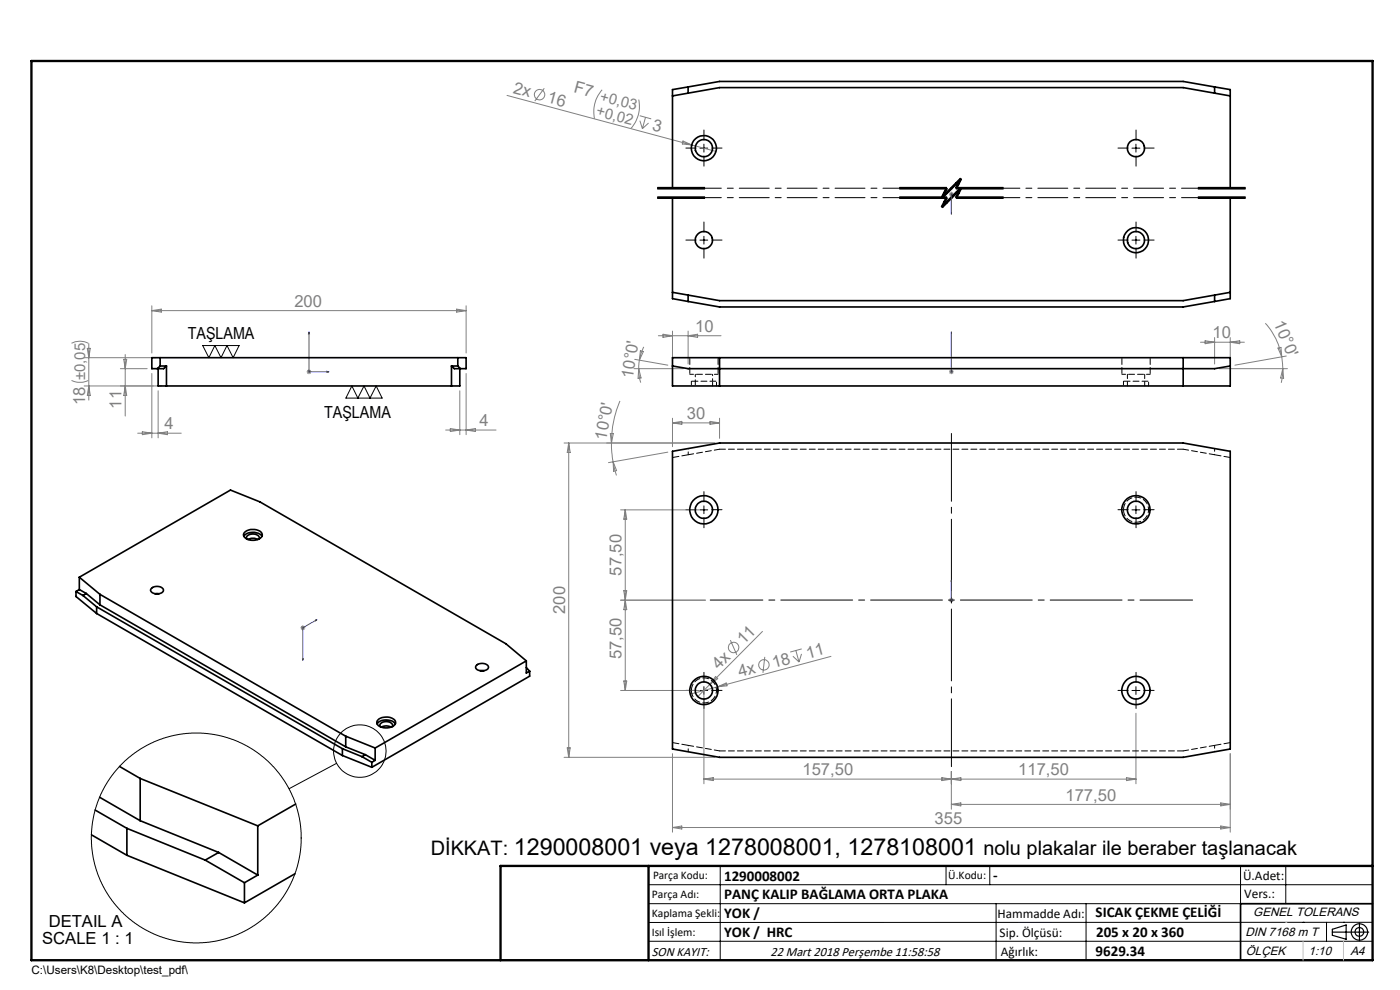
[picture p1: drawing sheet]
<svg xmlns="http://www.w3.org/2000/svg" width="297mm" height="210mm" viewBox="0 0 297 210" stroke-linecap="round" stroke-linejoin="round" font-family="sans-serif">
<g fill="none" stroke="#808080" stroke-width=".21">
<path d="M115.5 18.7l-2 2.7M127.7 19a7.1 7.1 0 0 0-1.6 6.2M107.6 20.2l39.2 10.6M135.5 21.1a6.9 6.9 0 0 1-1.7 6.1M135.7 24.5l2.4 .7M135.7 25.6l.6 1.7M136.9 24.9l-.6 2.4M137.6 26.1l-1.3 1.2M144.9 29.9l1.9 .9-2.1-.3zM146.8 30.8l5.1 1.3M201.3 41.2h1M201.5 40.8l.7 .7"/>
<path d="M201.8 40.7v1M202.2 40.8l-.7 .7M15.2 72.8a3.9 3.9 0 0 1 3.5 0M17.9 75.9h15.1M18.5 73.9h.7l-.4 2zM18.8 72.9v12M25.5 78.2h5.7M26.2 76.2h.7l-.3 2zM26.6 75.2v13.1M32.2 64.9v10M32.2 65.9h66.7M32.2 65.9l2-.3v.6z"/>
<path d="M32.2 79.2v13.7M65.1 78.9h.9M65.2 78.5l.7 .7M65.5 78.4v1M65.9 78.5l-.7 .7M96.9 65.6l2 .3-2 .3zM98.9 64.9v10M98.9 79.2v13M134.5 78.2h10.5M134.7 76.2l7 1.3M135.5 78.2v1.1l.4 1.9M135.5 78.2l.5 2h-.6z"/>
<path d="M135.6 76.4l-.1 1.8M135.9 74.4l.6 .2-.9 1.8zM136.6 73.6l-.6 1.4-.4 1.4M139.7 71.2h13.3M140.7 70.9l2 .3-2 .4zM142.7 70.2v6.4M146 70.2v7M146 71.2l2-.3v.7zM201.3 78.9h1M201.5 78.5l.7 .7M201.8 78.4v1M202.2 78.5l-.7 .7"/>
<path d="M254.7 72.6h9.3M255.7 72.3l2 .3-2 .3zM257.7 71.6v5.6M258.7 78.2h14.4M261 71.6v5M261 72.6l2-.3v.6zM268.4 68.6a14.1 14.1 0 0 1 3.5 7.1M271.1 73.8l.6-.1 .2 2zM271.9 75.7l.2 2.5M272.1 78.2l.2 2h-.6zM272.1 78.2l-.3 3M272.9 75.5l-10.9 2"/>
<path d="M15.2 80.7a4.3 4.3 0 0 0 3.5 0M17.9 81.9h16.4M18.8 81.9l.4 2h-.7zM26.6 81.9l.3 2h-.7zM29.2 91.9h9.3M30.2 91.6l2 .3-2 .3zM33.5 82.9v10M33.5 91.9l2-.3v.6zM94.5 91.2h10.7M95.5 90.9l2 .3-2 .3zM97.5 82.9v9.3M98.9 91.2l2-.3v.6z"/>
<path d="M119.7 94h32M120.7 94v66.6M120.7 94l.3 2h-.7zM129.5 92h.6l-.4 2zM129.7 94l.1 2 .3 2M130.1 98l.7 1.8-.6 .2zM130.1 98l.7 2.9M131.5 85l-.2 .7a22.9 22.9 0 0 0-1.6 8.3M141.7 95.9l-12.6 2.2M142.7 88.7v6M142.7 89.7l1.9-.3v.6zM142.7 89.7h9.9"/>
<path d="M150.6 89.4l2 .3-2 .3zM152.6 88.7v4.3M131.7 108.2h16.6M132.6 108.2v38.3M132.6 108.2l.4 1.9h-.7zM63.7 133.2h1.1M63.9 132.8l.7 .7M64.2 132.6v1.1M64.6 132.8l-.7 .7M131.7 127.3h17.9M132.3 125.3l.7 4h-.7l.7-4zM154.9 135.8l1.4 3.1"/>
<path d="M161.7 133.9l-11.1 11.3M162.2 139.3l-.3 3.4M168.2 139.2l1.3 1.2M168.8 138l.7 2.4M170 138.7l-.5 1.7M170.1 137.6l-2.5 .7M176.3 139.2l-29.9 8M201.3 127.3h1M201.5 127l.7 .7M201.8 126.8v1M202.2 127l-.7 .7M120.3 158.6h.7l-.3 2z"/>
<path d="M131.7 146.5h16.6M132.3 144.5h.7l-.4 2zM142.7 159.9v16.6M149.3 147.5v18.8M150.6 145.2l-2.6 2.6M151.8 143.5l.5 .5-1.7 1.2zM152.2 145.7l1.9-.8 .1 .6zM241 151.3v15M261 159.9v16.6M119.7 160.6h32M142.7 175.5h118.3M142.7 175.5l1.9-.3v.7z"/>
<path d="M149.3 165.3h91.7M149.3 165.3l2-.3v.6zM199.8 165v.6l4-.6v.6zM201.8 163.6v8.1M201.8 170.6h59.2M201.8 170.6l2-.3v.6zM239 165l2 .3-2 .3zM259 170.3l2 .3-2 .3zM259 175.2l2 .3-2 .4z"/>
<circle cx="114.5" cy="20.1" r="1.09"/>
<circle cx="155.6" cy="137.3" r="1.1"/>
<circle cx="162.1" cy="141" r="1.1"/>
</g>
<g fill="none" stroke="#000" stroke-width=".21">
<path d="M139.5 39.9h10M139.5 39.7h10M148.5 31.4h1.6M149.3 30.6v1.7M190.8 39.9h10l-1 2 4-4-1 2h10M190.8 39.7h10M200.7 39.8l-1 2M202.8 39.7h10M203.7 39.8l-1 2M203.7 37.8l-1 2M203.7 39.8l-4 4M203.7 37.8l-4 4"/>
<path d="M240.1 31.4h1.7M241 30.6v1.7M254.2 39.9h10M254.2 39.7h10M139.5 41.9h10M139.5 41.7h10M139.5 42.1h10M139.5 40.1h10M148.5 50.9h1.6M149.3 50.1v1.7M190.8 41.9h10l-1 2 4-4-1 2h10M190.8 41.7h10"/>
<path d="M190.8 42.1h10M190.8 40.1h10M200.7 41.8l-1 2M201 42l-1 2M201 40l-1 2M202.8 42.1h10zM202.8 41.7h10M202.8 40.1h10M203 40l1-2-4 4.1M204 40.1l-4 4M204 40l-1 2M240.1 50.9h1.7"/>
<path d="M241 50.1v1.7M254.2 41.9h10M254.2 41.7h10M254.2 42.1h10M254.2 40.1h10M43 73.3h7.7l-1.2 2.6-1.3-2.6-1.3 2.6-1.3-2.6-1.3 2.6zM74.6 81.9l1.3 2.5 1.3-2.5 1.3 2.5 1.3-2.5 1.3 2.5h-7.7zM148.5 108.2h1.6M149.3 107.3v1.7M240.1 108.2h1.7M241 107.3v1.7M148.5 146.5h1.6"/>
<path d="M149.3 145.7v1.6M240.1 146.5h1.7M241 145.7v1.6M71.4 161.9l-10.1 5.4M137.6 187.7h153.6M137.6 191.7h153.6M137.6 199.7h153.6M152.8 183.7v20M200.7 183.7v4M210 183.7v4M211.3 191.7v12M230.4 191.7v12"/>
<path d="M263.2 183.7v20M272.8 183.7v8M276.4 195.6h.1M281.4 195.6v4.1M285 195.6h.1M291.2 195.6l-153.6 .1"/>
<circle cx="76.3" cy="159.3" r="5.6"/>
</g>
<g fill="none" stroke="#000" stroke-width=".25">
<path d="M282.6 197.7h7.8M282.6 197.1l3-.9v3l-3-.8zM288.4 195.8v3.8M106.2 203.7h185"/>
<circle cx="288.4" cy="197.7" r="1.74"/>
<circle cx="288.4" cy="197.7" r=".93"/>
</g>
<g fill="none" stroke="#00f" stroke-width=".21">
<path d="M201.8 45.4v-.4v.4M201.8 41.1v.2zM201.8 41.2h.1M201.8 41.2v4.2M65.5 70.4l.2 .4h-.3zM65.5 70.4v8.5h4.3M69.4 78.8l.4 .1-.4 .1zM201.8 78.8v.2zM201.8 70.4v.4v-.4M201.8 78.9h.1M201.8 70.4v8.5M64.2 139.8l.1-.1-.1 .4z"/>
<path d="M67 131.5l.2-.1-.2 .3zM67.2 131.4l-3 1.8v6.9M201.8 123.1v.4v-.4M201.8 127.2v.2zM201.8 127.3h.1M201.8 123.1v4.2"/>
</g>
<g fill="none" stroke="#000" stroke-width=".21" stroke-dasharray="15.2 1.3 1.3 1.3">
<path d="M147.7 31.4h-2.2M149.3 29.7v-2.1M149.3 33.1v2.1M151 31.4h2.2M239.3 31.4h-2.1M241 29.7v-2.1M241 33.1v2.1M242.7 31.4h2.1M147.7 50.9h-2.2M149.3 49.3v-2.2M149.3 52.6v2.2M151 50.9h2.2"/>
<path d="M239.3 50.9h-2.1M241 49.3v-2.2M241 52.6v2.2M242.7 50.9h2.1M147.7 108.1h-2.2M149.3 106.5v-2.2M149.3 109.8v2.2M151 108.1h2.2M239.3 108.1h-2.1M241 106.5v-2.2M241 109.8v2.2M242.7 108.1h2.1"/>
<path d="M147.7 146.5h-2.2M149.3 144.8v-2.2M149.3 148.1v2.2M151 146.5h2.2M239.3 146.5h-2.1M241 144.8v-2.2M241 148.1v2.2M242.7 146.5h2.1"/>
</g>
<path d="M201.8 92v70.6" fill="none" stroke="#000" stroke-width=".21" stroke-dasharray="15.2 1.3 1.3 1.3" stroke-dashoffset=".9"/>
<path d="M253 127.3h-102.3" fill="none" stroke="#000" stroke-width=".21" stroke-dasharray="15.2 1.3 1.3 1.3" stroke-dashoffset="4.1"/>
<path d="M200.8 39.9h-61.3M264.2 39.9h-61.4M200.8 41.9h-61.3M264.2 41.9h-61.4" fill="none" stroke="#000" stroke-width=".21" stroke-dasharray="6.3 1.3 1.3 1.3" stroke-dashoffset="3"/>
<path d="M201.8 39.9l-2 2M202.8 39.9l1-2M203.8 39.9l-2 2M203.8 37.9l-2 2M199.8 43.9l1-2M199.8 41.9l1-2M201.8 41.9l-2 2M202.8 41.9l1-2" fill="none" stroke="#000" stroke-width=".21" stroke-dasharray="6.3 1.3 1.3 1.3"/>
<path d="M291.2 191.7h-28v12" fill="none" stroke="#000" stroke-width=".35"/>
<path d="M6.7 12.9h284.5v190.8h-284.5zM137.6 183.7v20M291.2 183.7h-185v20" fill="none" stroke="#000" stroke-width=".5"/>
<path d="M276.4 199.7v4M285 199.7v4" fill="none" stroke="#c0c0c0" stroke-width=".21"/>
<path d="M272.8 195.6h.1" fill="none" stroke="#c0c0c0" stroke-width=".25"/>
<g fill="#00f">
<path d="M69.4 78.8l.4 .1-.4 .1zM65.5 70.4l.2 .4h-.3z"/>
<path d="M201.8 123.1v.4zM201.8 127.2v.2z"/>
<path d="M201.8 45v.4zM201.8 41.1v.2z"/>
<path d="M201.8 78.8v.2zM201.8 70.4v.4z"/>
<path d="M67 131.5v.2l.2-.3zM64.2 139.8v.3l.1-.4zM-.1 71.3v.3zM-.1 79.6v.4z"/>
</g>
<g fill="none" stroke="#000" stroke-width=".35">
<path d="M146 18.4l-3.3 .6v20.9M146 18.4v1.4M146 18.4l6.6-1.1h98.4l6.7 1.1M257.7 18.4l3.3 .6v20.9M257.7 18.4v1.4M142.7 20.3l9.9-1.7h98.4l10 1.7M142.7 41.9v21.5l3.3 .6M261 41.9v21.5l-3.3 .6M33.5 78.2v3.7h64v-3.7M34 77.6h1.3M34 75.9v1.7M34 77.6l-.6 .6"/>
<path d="M35.3 77.6v4.3M35.3 77.6l-.6 .6h-2.5v-2.3h66.7v2.3h-2.5l-.6-.6M95.8 77.6h1.3M95.8 77.6v4.3M97.1 75.9v1.7M97.1 77.6l.6 .6M142.7 62l9.9 1.8h98.4l10-1.8M142.7 75.9h118.3v6h-118.3zM142.7 77.6l3.3 .6h111.7l3.3-.6M146 62.6v1.4M146 64l6.6 1.1h98.4l6.7-1.1M152.6 75.9v6"/>
<path d="M251 75.9v6M257.7 62.6v1.4M142.7 95.7l9.9-1.7h98.4l10 1.7v63.2l-10 1.7h-98.4l-9.9-1.7zM51.7 113.8a2.61 2.61 0 0 1 3.9 0M51.9 113a2.74 2.74 0 0 1 3.7 .1 .98 .98 0 0 1-.9 1.3 2.21 2.21 0 0 1-3.1-1zM52.4 114.3h-.1a1.18 1.18 0 0 1 1.7-1l.6 .2a.57 .57 0 0 1 .3 .8M52.6 114.4a2.32 2.32 0 0 1 2.1 0M16.1 125.5v1l4.4 3.6M16.1 125.5l1.5 .8M16.8 122.4l4.4 3.7M16.8 122.4l32.1-18.4 6.2 2.5 52.2 30.1 4.4 3.6M16.8 125.1l1.5 .8"/>
<path d="M16.8 122.4v2.7M16.8 125.1l-.7 .4M17.6 126.3l2.9 2.4M18.3 125.9l-.7 .4M18.3 125.9l2.9 2.4M20.5 128.7l52.1 30.1M20.5 128.7v1.4M20.5 130.1l52.1 30.2M21.2 126.1l52.1 30.1M21.2 128.3l52.1 30.1M21.2 126.1v2.2M32.1 124.8a1.63 1.63 0 0 1 2.6 .4 1.61 1.61 0 0 1-2.8 0z"/>
<path d="M32.9 125.9h.8M72.6 158.8v1.5M72.6 158.8l4.2 1.7M73.3 156.2l6.3 2.5M73.3 156.2v2.2M73.3 158.4l4.2 1.7M79.6 158.7v2.6M80 153.6a2.61 2.61 0 0 1 3.9 0M80.2 152.7a2.74 2.74 0 0 1 3.7 .2 1.1 1.1 0 0 1-1.3 1.4 2.38 2.38 0 0 1-2.6-.8v-.5zM80.6 154.1a.95 .95 0 0 1 1.3-1 .96 .96 0 0 1 1.3 1M80.9 154.2a2.32 2.32 0 0 1 2.1 0M101.1 141.1a1.67 1.67 0 0 1 2.5 .4 1.66 1.66 0 0 1-2.3 .6 .57 .57 0 0 1-.2-1z"/>
<path d="M101.8 142.3h.9M111.7 140.2l-32.1 18.5M111.7 140.2v2.6l.7-.4M111.7 141.6l.7 .8M112.4 142.4v1l-33.5 19.4M19.4 177.1l7.5 4.3M20.2 171.8l6.7 3.9M21.1 169.1l8.6 5M25.4 162.6l4.3 2.5M26.9 175.7v5.7M26.9 175.7l16.6 6.7M29.7 165.1l25 10.1"/>
<path d="M29.7 165.1v9M29.7 174.1l16.7 6.7M54.7 175.2v10.4M62.7 170.6l-8 4.6M72.6 160.3l6.3 2.5M76.8 160.5l2.1 1.2M77.5 160.1l2.1 1.2M77.5 160.1l-.7 .4M78.9 161.7v1.1M79.6 161.3l-.7 .4M26.9 181.4l25 10.1M43.5 182.4l8.4 4.8"/>
<path d="M46.4 180.8l8.3 4.8M46.4 180.8l-2.9 1.6M51.9 187.2v4.3M54.7 185.6l-2.8 1.6M62.6 185.3l-10.7 6.2"/>
<circle cx="149.3" cy="31.4" r="1.84"/>
<circle cx="149.3" cy="31.4" r="2.67"/>
<circle cx="241" cy="31.4" r="1.83"/>
<circle cx="149.3" cy="50.9" r="1.83"/>
<circle cx="241" cy="50.9" r="2.67"/>
<circle cx="241" cy="50.9" r="1.84"/>
<circle cx="149.3" cy="108.1" r="3"/>
<circle cx="149.3" cy="108.2" r="1.83"/>
<circle cx="241" cy="108.1" r="3"/>
<circle cx="241" cy="108.2" r="1.83"/>
<circle cx="149.3" cy="146.5" r="1.83"/>
<circle cx="149.3" cy="146.5" r="3"/>
<circle cx="241" cy="146.5" r="1.83"/>
<circle cx="241" cy="146.5" r="2.99"/>
</g>
<path d="M146.3 79.4h6M238 79.4h6M146.7 80.9v1M147.5 80.9v1M151.2 81.9v-1M152 81.9v-1M238.3 80.9v1M243.7 81.9v-1" fill="none" stroke="#000" stroke-width=".21" stroke-dasharray="1.3 .6" stroke-dashoffset=".5"/>
<path d="M142.7 97l3.3-.5M152 80.9h-5.3M243.7 80.9h-5.4M257.7 96.5l3.3 .5M238.3 108.1a2.67 2.67 0 0 1 3.9-2.4 2.67 2.67 0 0 1 .5 4.5 2.67 2.67 0 0 1-4.3-1.5l-.1-.6M146 158.1l-3.3-.6M146.7 146.5a2.67 2.67 0 0 1 3.8-2.4 2.67 2.67 0 0 1 .5 4.4 2.67 2.67 0 0 1-4.3-1.5v-.5M261 157.5l-3.3 .6" fill="none" stroke="#000" stroke-width=".21" stroke-dasharray="1.3 .6" stroke-dashoffset="-.1"/>
<path d="M146.3 75.9v3.5M152.3 79.4v-3.5M238 75.9v3.5M244 79.4v-3.5" fill="none" stroke="#000" stroke-width=".21" stroke-dasharray="1.3 .6" stroke-dashoffset="-.2"/>
<path d="M147.5 79.4v1.5M146 96.5v-1.4M151.2 80.9v-1.5M257.7 95.1v1.4M146 159.4v-1.3M257.7 158.1v1.3" fill="none" stroke="#000" stroke-width=".21" stroke-dasharray="1.3 .6" stroke-dashoffset=".7"/>
<path d="M239.2 79.4v2.5M242.8 81.9v-2.5" fill="none" stroke="#000" stroke-width=".21" stroke-dasharray="1.3 .6" stroke-dashoffset=".4"/>
<path d="M152.7 95.3l-6.7 1.2M257.7 96.5l-6.7-1.2M146 158.1l6.7 1.2M251 159.3l6.7-1.2" fill="none" stroke="#000" stroke-width=".21" stroke-dasharray="1.3 .6" stroke-dashoffset=".1"/>
<path d="M251 95.3h-98.3M251 159.3h-98.3" fill="none" stroke="#000" stroke-width=".21" stroke-dasharray="1.3 .6"/>
<circle cx="41.6" cy="177.8" r="22.3" fill="none" stroke="#000" stroke-width=".21"/>
<text font-size="4.9" x="109" y="181.4">1290008001 veya 1278008001, 1278108001</text>
<g font-size="4.2">
<text x="91.4" y="181.4">DİKKAT:</text>
<text x="208.6" y="181.4">nolu plakalar ile beraber taşlanacak</text>
</g>
<g font-size="3.5" fill="#808080">
<text x="108.7" y="19.7" transform="rotate(15 108.7 19.7)">2x</text>
<text x="115.9" y="21.7" transform="rotate(15 115.9 21.7)">16</text>
<text x="121.6" y="19.5" transform="rotate(15 121.6 19.5)">F7 +0,03</text>
<text x="138.2" y="27.6" transform="rotate(15 138.2 27.6)">3</text>
<text x="62.5" y="65.1">200</text>
<text x="147.5" y="70.4">10</text>
<text x="257.2" y="71.8">10</text>
<text x="270.2" y="68.6" transform="rotate(67 270.2 68.6)">10°0'</text>
<text x="134.2" y="80.3" transform="rotate(-81 134.2 80.3)">10°0'</text>
<text x="18.1" y="86" transform="rotate(-90 18.1 86)">18</text>
<text x="25.8" y="86.7" transform="rotate(-90 25.8 86.7)">11</text>
<text x="145.7" y="88.9">30</text>
<text x="34.9" y="91.1">4</text>
<text x="101.7" y="90.4">4</text>
<text x="128.6" y="93.5" transform="rotate(-79 128.6 93.5)">10°0'</text>
<text x="131.9" y="122.1" transform="rotate(-90 131.9 122.1)">57,50</text>
<text x="119.9" y="130.2" transform="rotate(-90 119.9 130.2)">200</text>
<text x="157.8" y="136.9" transform="rotate(-45 157.8 136.9)">11</text>
<text x="131.9" y="139.9" transform="rotate(-90 131.9 139.9)">57,50</text>
<text x="152.5" y="142.2" transform="rotate(-45 152.5 142.2)">4x</text>
<text x="156.9" y="143.6" transform="rotate(-15 156.9 143.6)">4x</text>
<text x="164.1" y="141.7" transform="rotate(-15 164.1 141.7)">18</text>
<text x="171.4" y="139.7" transform="rotate(-15 171.4 139.7)">11</text>
<text x="170.2" y="164.5">157,50</text>
<text x="216" y="164.5">117,50</text>
<text x="226" y="169.8">177,50</text>
<text x="198.3" y="174.7">355</text>
</g>
<g font-size="3.5">
<text x="39.8" y="71.9">TAŞLAMA</text>
<text x="68.8" y="88.7">TAŞLAMA</text>
<text x="10.3" y="196.6">DETAIL A</text>
<text x="9" y="200.2">SCALE 1 : 1</text>
</g>
<g font-size="3.2" fill="#808080">
<text x="126.3" y="24.5" transform="rotate(15 126.3 24.5)">+0,02</text>
<text x="18" y="80.7" transform="rotate(-90 18 80.7)">±0,05</text>
</g>
<g font-size="3.2">
<text x="153.6" y="186.8">1290008002</text>
<text x="153.6" y="190.8">PANÇ KALIP BAĞLAMA ORTA PLAKA</text>
<text x="210.7" y="186.6">-</text>
<text x="153.6" y="194.8">YOK /</text>
<text x="232.4" y="194.5">SICAK ÇEKME ÇELİĞİ</text>
<text x="153.6" y="198.8">YOK / HRC</text>
<text x="232.4" y="202.8">9629.34</text>
<text x="232.5" y="198.8">205 x 20 x 360</text>
</g>
<g font-size="2.8">
<text x="263.7" y="186.7">Ü.Adet:</text>
<text x="263.9" y="190.5">Vers.:</text>
<text x="211.6" y="194.8">Hammadde Adı:</text>
<text x="138.3" y="202.8">SON KAYIT:</text>
<text x="163.4" y="202.8">22 Mart 2018 Perşembe 11:58:58</text>
<text x="212.1" y="198.7">Sip. Ölçüsü:</text>
<text x="212.3" y="202.7">Ağırlık:</text>
</g>
<g font-size="2.6">
<text x="265.9" y="194.4">GENEL TOLERANS</text>
<text x="264.2" y="198.5">DIN 7168 m T</text>
<text x="264.3" y="202.6">ÖLÇEK</text>
<text x="277.6" y="202.6">1:10</text>
<text x="286.5" y="202.6">A4</text>
</g>
<g font-size="2.5">
<text x="138.3" y="190.5">Parça Adı:</text>
<text x="138.5" y="186.5">Parça Kodu:</text>
<text x="201.2" y="186.5">Ü.Kodu:</text>
<text x="138.3" y="194.5">Kaplama Şekli:</text>
<text x="138.3" y="198.6">Isıl İşlem:</text>
<text x="6.7" y="206.7">C:\Users\K8\Desktop\test_pdf\</text>
</g>
</svg>
